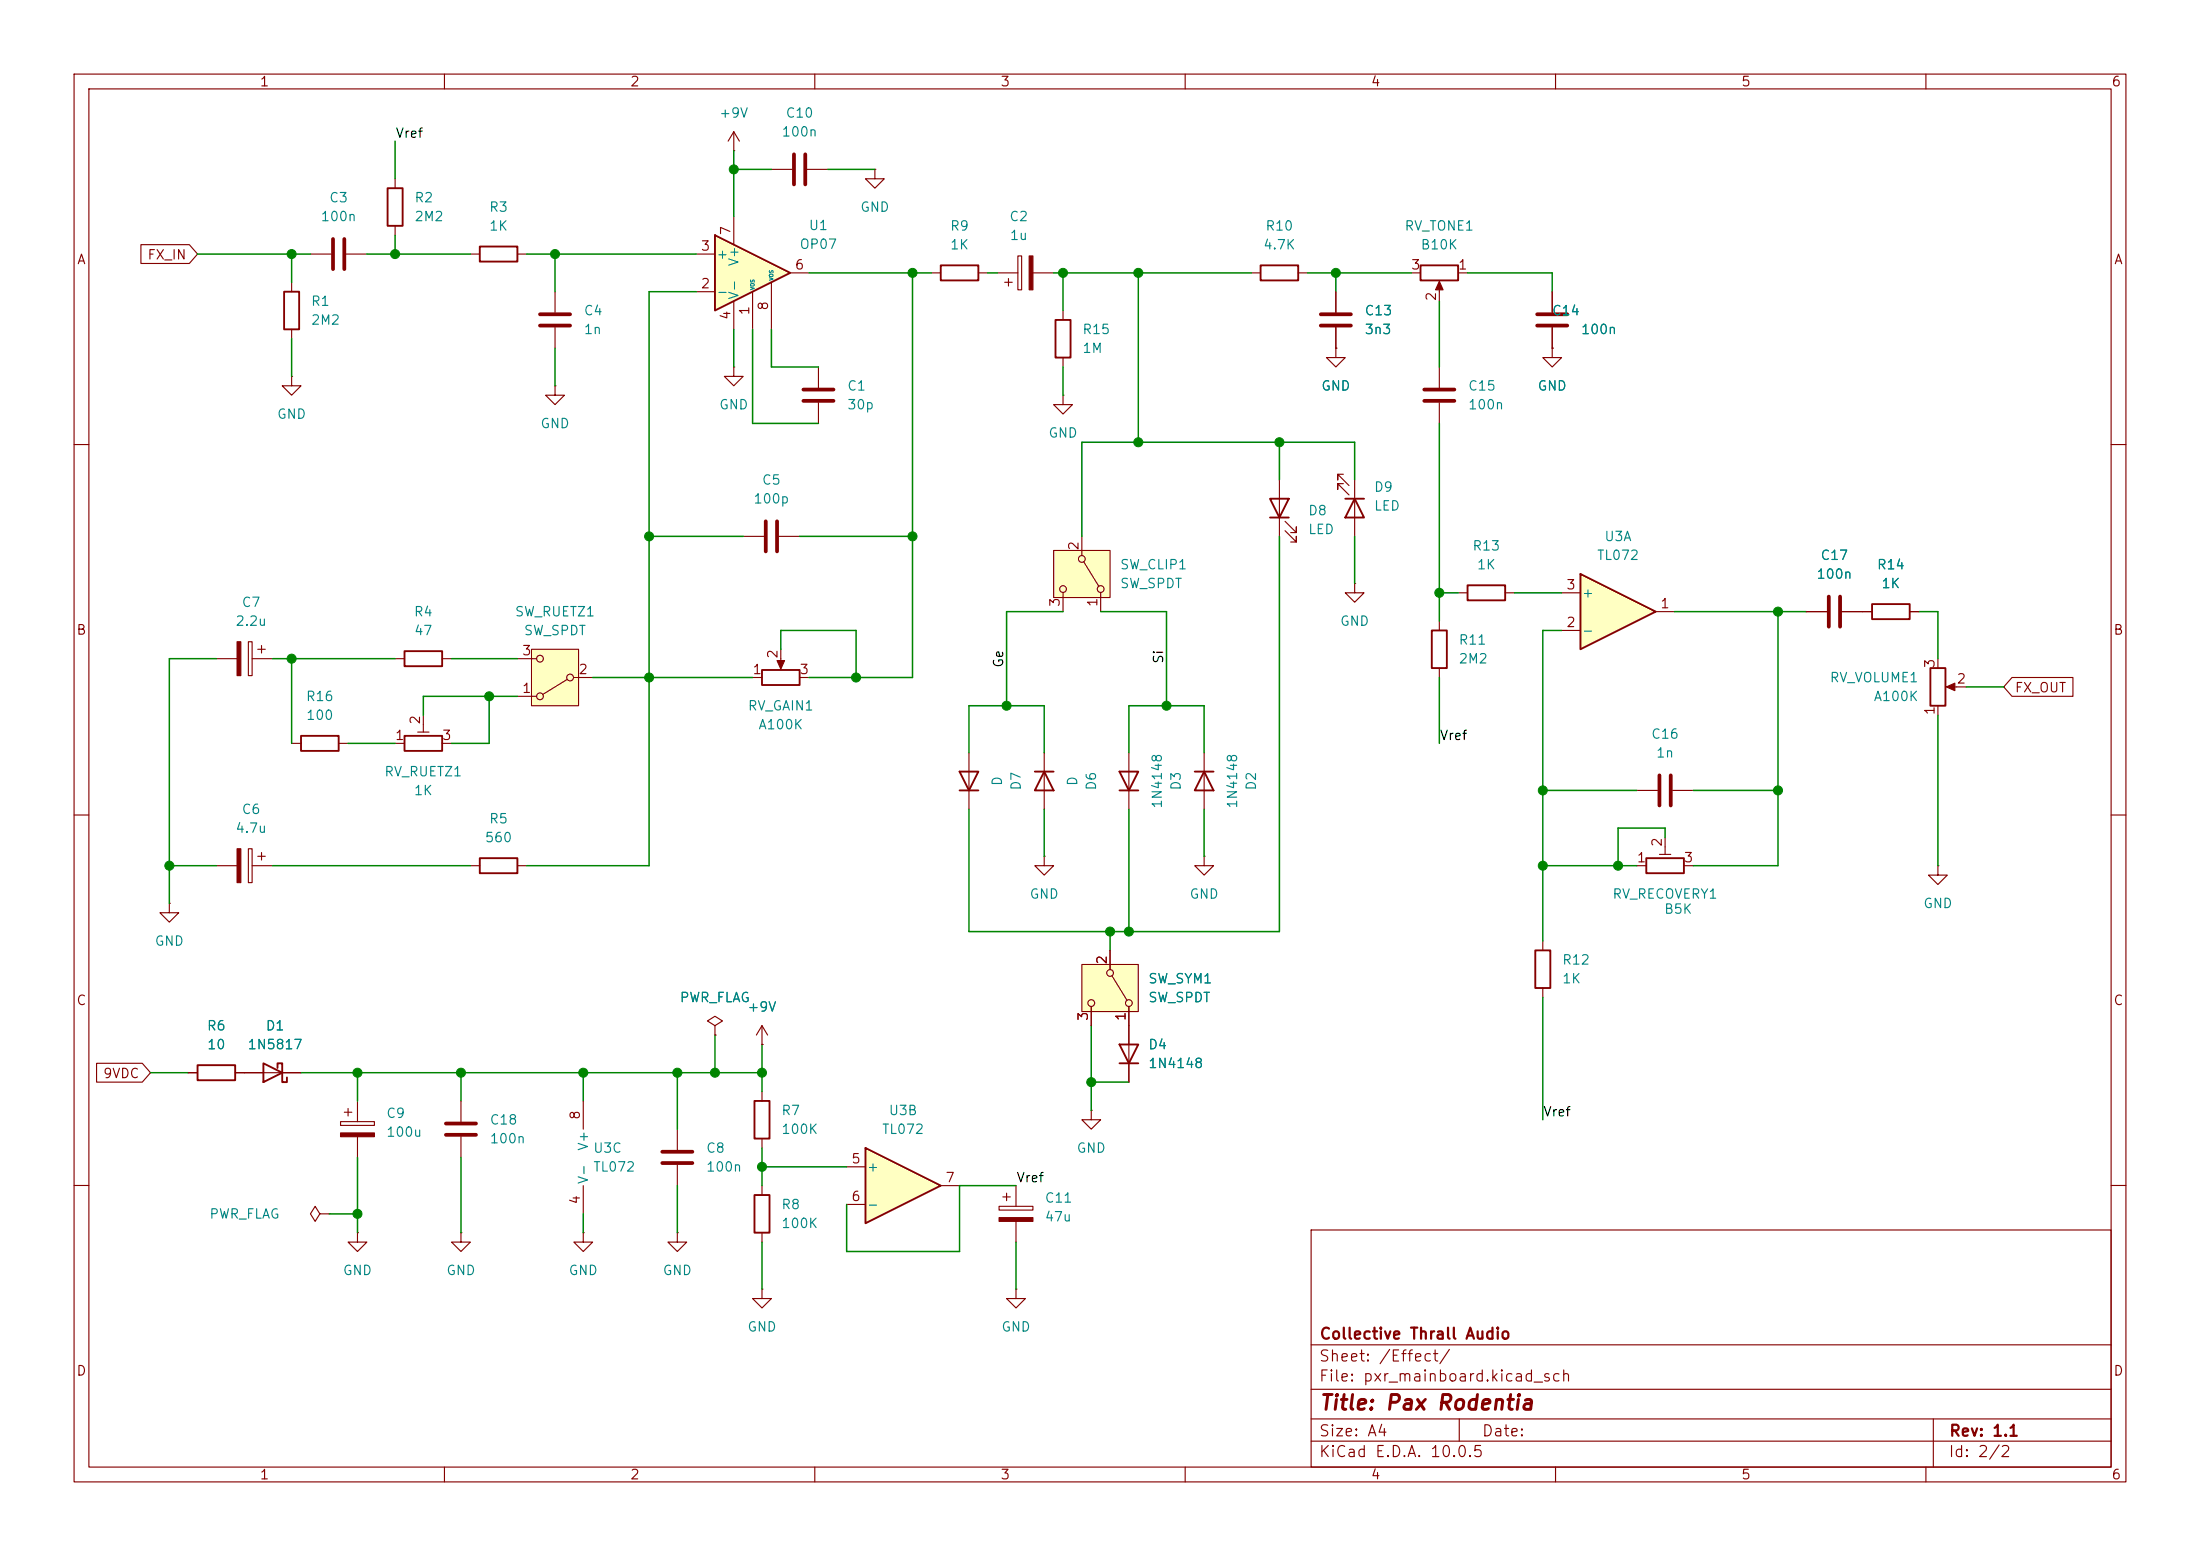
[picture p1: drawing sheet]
<svg xmlns="http://www.w3.org/2000/svg" width="297mm" height="210mm" viewBox="0 0 297 210" stroke-linecap="round" stroke-linejoin="round" font-family="sans-serif">
<g fill="none" stroke="#840000" stroke-width=".15">
<path d="M10 10h277v190h-277zM12 12h273v186h-273zM60 10v2M110 10v2M160 10v2M210 10v2M260 10v2M194.3 49.5v2.8M194.3 54.4v2.8M10 60h2M285 60h2M261.6 88.9v1.3"/>
<path d="M261.6 95.3v1.2M263.1 92.7h2.3M10 110h2M221 116.8h1.2M224 115.3h1.6M224.8 113v2.3M227.3 116.8h1.3M285 110h2M10 160h2M177 166h108v32h-108zM285 160h2M60 198v2"/>
<path d="M110 198v2M160 198v2M177 194.5h108M177 191.5h108M177 187.5h108M177 181.5h108M197 191.5v3M210 198v2M260 198v2M261 191.5v6.5"/>
</g>
<path d="M192.3 52.6h4M192.3 54.1h4" fill="none" stroke="#840000" stroke-width=".51"/>
<path d="M260.6 90.2h2v5.1h-2zM222.2 115.8h5.1v2.1h-5.1z" fill="none" stroke="#840000" stroke-width=".25"/>
<path d="M262.8 92.7l1.1-.5v1z" fill="#840000" stroke="#840000" stroke-width=".15"/>
<path d="M142.2 74.3h7.7v6.3h-7.7z" fill="#ffffc2"/>
<g fill="none" stroke="#840000" stroke-width=".15">
<path d="M142.2 74.3h7.7v6.3h-7.7zM146 72.4v2.5M146.3 75.8l2 3.3M143.5 80v2.6M148.6 80v2.6M243.8 82.6h2.8M248.7 82.6h4M257.8 82.6h1.3M221 106.7h2.8M225.8 106.7h2.8"/>
<circle cx="143.5" cy="79.5" r=".46"/>
<circle cx="146" cy="75.4" r=".46"/>
<circle cx="148.6" cy="79.5" r=".46"/>
</g>
<path d="M252.7 81.5h5.1v2.1h-5.1z" fill="none" stroke="#840000" stroke-width=".25"/>
<path d="M246.9 80.5v4.1M248.4 80.5v4.1M224 104.6v4.1M225.6 104.6v4.1" fill="none" stroke="#840000" stroke-width=".51"/>
<path d="M213.4 77.5l10.1 5.1-10.1 5z" fill="#ffffc2"/>
<path d="M170.2 35.8h5.1v2h-5.1zM142.5 43.2h2v5.1h-2zM171.4 67.3h2.6l-1.3 2.6zM171.4 69.9h2.6M213.4 77.5l10.1 5.1-10.1 5zM101.9 161.3h2v5.1h-2z" fill="none" stroke="#840000" stroke-width=".25"/>
<g fill="none" stroke="#840000" stroke-width=".15">
<path d="M168.9 36.8h1.3M175.3 36.8h1.2M143.5 53.3v1.3h1.3l-1.3 1.3-1.3-1.3h1.3M143.5 53.3h.1M143.5 41.9v1.3M143.5 48.3v1.2M172.7 64.8v7.6M173.5 71.6l1.5 1.6v-.8v.8h-.8M173.5 70.4l1.5 1.5v-.8v.8h-.8M210.8 85.1h2.6M210.8 80h2.6M223.5 82.6h2.6"/>
<path d="M96.5 138.4l1-.6-1-.6-1 .6 1 .6v1.3M96.5 139.7h.1M102.9 138.4v2.6M102.9 138.4l-.8 1.3M102.9 138.4l.7 1.3M78.7 148.6v3.8M102.9 141h.1M147.3 149.9v1.2h1.3l-1.3 1.3-1.3-1.3h1.3M147.3 149.9h.1M78.7 166.4v1.2h1.3l-1.3 1.3-1.2-1.3h1.2M78.7 166.4h.1M78.7 160v3.8"/>
<path d="M91.4 166.4v1.2h1.3l-1.3 1.3-1.2-1.3h1.2M91.4 166.4h.1M102.9 174v1.3h1.2l-1.2 1.2-1.3-1.2h1.3M102.9 174h.1M102.9 160v1.3M102.9 166.4v1.2M134.9 162.8h4.5v.5h-4.5zM135.4 161.5h1M135.9 161v1.1M137.2 174v1.3h1.2l-1.2 1.2-1.3-1.2h1.3M137.2 174h.1M137.2 160v2.8"/>
<path d="M137.2 164.8v2.8"/>
</g>
<path d="M134.9 164.3h4.5v.5h-4.5z" fill="#840000" stroke="#840000" stroke-width=".15"/>
<path d="M116.8 154.9l10.2 5.1-10.2 5.1z" fill="#ffffc2"/>
<path d="M52.3 25.4h2.1v5.1h-2.1zM64.8 33.3h5v2h-5zM127 35.8h5.1v2h-5.1zM40.6 99.3h5.1v2h-5.1zM54.6 99.3h5.1v2h-5.1zM54.6 87.9h5.1v2h-5.1zM64.8 115.8h5v2.1h-5zM101.9 148.6h2v5.1h-2zM116.8 154.9l10.2 5.1-10.2 5.1z" fill="none" stroke="#840000" stroke-width=".25"/>
<g fill="none" stroke="#840000" stroke-width=".15">
<path d="M41.9 34.3h2.8M46.7 34.3h2.8M53.3 24.1v1.3M53.3 30.5v1.3M63.5 34.3h1.3M69.8 34.3h1.3M74.9 39.4v2.8M125.7 36.8h1.3M132.1 36.8h1.2M134.6 36.8h2.8M135.6 38.1h1.1M136.1 37.6v1"/>
<path d="M137.4 34.5h.5v4.6h-.5zM139.4 36.8h2.8M74.9 52.1v1.2h1.3l-1.3 1.3-1.2-1.3h1.2M74.9 52.1h.1M74.9 44.2v2.8M29.2 88.9h2.8M33.5 86.6h.5v4.6h-.5zM34 88.9h2.8M34.8 87.6h1M35.3 87.1v1M53.3 88.9h1.3M56.4 98.8h1.5"/>
<path d="M57.1 96.5v2.3M59.7 88.9h1.3M39.4 100.3h1.2M45.7 100.3h1.3M53.3 100.3h1.3M59.7 100.3h1.3M63.5 116.8h1.3M69.8 116.8h1.3M91.4 152.4v2.8M91.4 157.2v2.8M102.9 147.3v1.3M102.9 153.7v1.2"/>
<path d="M114.3 157.5h2.5M114.3 162.6h2.5M127 160h2.5"/>
</g>
<path d="M45 32.3v4M46.5 32.3v4M72.9 43.9h4.1M72.9 42.4h4.1M89.4 157h4.1M89.4 155.4h4.1" fill="none" stroke="#840000" stroke-width=".51"/>
<g fill="#840000" stroke="#840000" stroke-width=".15">
<path d="M32 86.6h.5v4.6h-.5z"/>
<path d="M138.9 34.5h.5v4.6h-.5z"/>
</g>
<path d="M71.8 87.6h6.3v7.7h-6.3z" fill="#ffffc2"/>
<g fill="none" stroke="#840000" stroke-width=".15">
<path d="M39.4 38.1v1.3M39.4 50.8v1.3h1.2l-1.2 1.2-1.3-1.2h1.3M39.4 50.8h.1M39.4 44.5v1.2M69.8 94h2.6M69.8 88.9h2.6M71.8 87.6h6.3v7.7h-6.3zM76.6 91.7l-3.3 2M77.5 91.4h2.5M29.2 116.8h2.8M33.5 114.6h.5v4.5h-.5zM34 116.8h2.8"/>
<path d="M34.8 115.6h1M35.3 115.1v1M130.8 101.6v7.6M141 115.6v1.2h1.2l-1.2 1.3-1.3-1.3h1.3M141 115.6h.1M141 101.6v7.6M162.6 115.6v1.2h1.2l-1.2 1.3-1.3-1.3h1.3M162.6 115.6h.1M162.6 101.6v7.6M208.3 127v1.3M208.3 133.4v1.2M48.3 166.4v1.2h1.2l-1.2 1.3-1.3-1.3h1.3"/>
<path d="M48.3 166.4h.1M62.2 166.4v1.2h1.3l-1.3 1.3-1.2-1.3h1.2M62.2 166.4h.1"/>
<circle cx="72.9" cy="94" r=".46"/>
<circle cx="72.9" cy="88.9" r=".46"/>
<circle cx="77" cy="91.4" r=".46"/>
</g>
<path d="M38.4 39.4h2v5.1h-2zM129.5 104.1h2.6l-1.3 2.6zM129.5 106.7h2.6M139.7 104.1h2.5M141 104.1l1.2 2.6h-2.5zM161.3 104.1h2.5M162.6 104.1l1.2 2.6h-2.5zM207.3 128.3h2v5.1h-2z" fill="none" stroke="#840000" stroke-width=".25"/>
<path d="M32 114.6h.5v4.5h-.5z" fill="#840000" stroke="#840000" stroke-width=".15"/>
<path d="M146 130.2h7.7v6.3h-7.7z" fill="#ffffc2"/>
<g fill="none" stroke="#840000" stroke-width=".15">
<path d="M152.4 101.6v7.6M261.6 116.8v1.3h1.3l-1.3 1.3-1.3-1.3h1.3M261.6 116.8h.1M146 130.2h7.7v6.3h-7.7zM147.3 135.9v2.5M149.9 128.3v2.5M150.1 131.7l2 3.3M152.4 135.9v10.2M46 151.4h4.5v.5h-4.5zM46.5 150.1h1M47 149.6v1M48.3 148.6v2.8"/>
<path d="M48.3 153.4v2.8M62.2 148.6v2.8M62.2 153.4v2.8"/>
<circle cx="147.3" cy="135.4" r=".46"/>
<circle cx="149.9" cy="131.3" r=".46"/>
<circle cx="152.4" cy="135.4" r=".46"/>
</g>
<path d="M60.2 151.6h4.1M60.2 153.2h4.1" fill="none" stroke="#840000" stroke-width=".51"/>
<path d="M151.1 104.1h2.6l-1.3 2.6zM151.1 106.7h2.6M151.1 141h2.6l-1.3 2.5zM151.1 143.5h2.6" fill="none" stroke="#840000" stroke-width=".25"/>
<path d="M46 152.9h4.5v.5h-4.5z" fill="#840000" stroke="#840000" stroke-width=".15"/>
<path d="M96.5 31.8l10.2 5-10.2 5.1z" fill="#ffffc2"/>
<path d="M96.5 31.8l10.2 5-10.2 5.1zM191.8 35.8h5v2h-5zM181.6 67.3h2.5M182.9 67.3l1.2 2.6h-2.5zM198.1 79h5.1v2h-5.1zM102.9 90.4h5v2.1h-5zM193.3 85.1h2v5.1h-2zM26.7 143.8h5v2h-5zM35.6 143.5l2.5 1.3-2.5 1.3zM37.5 144.1v-.6h.6v2.6h.6v-.7" fill="none" stroke="#840000" stroke-width=".25"/>
<g fill="none" stroke="#840000" stroke-width=".15">
<path d="M99.1 17.8v2.5M99.1 17.8l-.8 1.3M99.1 17.8l.7 1.3M19 33h6.6l1.1 1.3-1.1 1.3h-6.6zM94 39.4h2.5M94 34.3h2.5M99.1 20.3h.1M99.1 29.2v3.8M101.6 39.4v5.1M104.1 38.1v6.4M104.1 22.9h2.8M106.7 36.8h2.5"/>
<path d="M109 22.9h2.8M118.1 22.9v1.2h1.3l-1.3 1.3-1.3-1.3h1.3M118.1 22.9h.1M180.3 39.4v2.8M190.5 36.8h1.3M194.3 38.4v2.2M196.8 36.8h1.3M209.5 39.4v2.8M99.1 49.5v1.3h1.2l-1.2 1.3-1.3-1.3h1.3M99.1 49.5h.1M99.1 40.6v3.9M110.5 49.5v2.8"/>
<path d="M110.5 54.4v2.8M180.3 47v1.3h1.3l-1.3 1.2-1.2-1.2h1.2M180.3 47h.1M180.3 44.2v2.8M209.5 47v1.3h1.3l-1.3 1.2-1.2-1.2h1.2M209.5 47h.1M209.5 44.2v2.8M100.3 72.4h2.8M105.2 72.4h2.7M181.4 64h-.8v.8v-.8l1.5 1.5M181.4 65.3h-.8v.7v-.7l1.5 1.5M182.9 78.7v1.3h1.2l-1.2 1.3-1.3-1.3h1.3"/>
<path d="M182.9 78.7h.1M182.9 64.8v7.6M101.6 91.4h1.3M105.4 87.6v2.3M107.9 91.4h1.3M194.3 83.8v1.3M194.3 90.2v1.2M196.8 80h1.3M203.2 80h1.3M243.8 82.6h2.8M248.7 82.6h4M257.8 82.6h1.3"/>
<path d="M271.6 91.4h8.2v2.6h-8.2l-1.1-1.3zM22.9 121.9v1.3h1.2l-1.2 1.3-1.3-1.3h1.3M22.9 121.9h.1M96.5 139.7h.1M147.3 135.9v2.5M149.9 128.3v2.5M152.4 135.9v5.1M13 143.5h6.2l1.1 1.3-1.1 1.3h-6.2zM25.4 144.8h1.3M31.7 144.8h8.9M102.9 141h.1M152.4 143.5v2.6"/>
<path d="M43.2 163.8l-.7-1-.6 1 .6 1 .7-1h1.2M44.4 163.8h.1"/>
</g>
<path d="M107.2 20.8v4.1M108.7 20.8v4.1M108.5 52.6h4M108.5 54.1h4M178.3 42.4h4.1M178.3 43.9h4.1M207.5 42.4h4.1M207.5 43.9h4.1M103.4 70.4v4M104.9 70.4v4" fill="none" stroke="#840000" stroke-width=".51"/>
<g fill="#840000" stroke="#840000" stroke-width=".15">
<path d="M104.9 89.2h1l-.5 1.1z"/>
<path d="M194.3 38l.5 1.1h-1z"/>
</g>
<g fill="none" stroke="#008400" stroke-width=".2">
<path d="M53.3 19.1v5M26.7 34.3h15.2M39.4 34.3v3.8M49.5 34.3h14M53.3 31.8v2.5M71.1 34.3h22.9M74.9 34.3v5.1M94 39.4h-6.4v77.4h-16.5M99.1 22.9h5M99.1 20.3v8.9M109.2 36.8h16.5M111.8 22.9h6.3"/>
<path d="M123.2 36.8v54.6h-14M133.3 36.8h1.3M142.2 36.8h26.7M143.5 36.8v5.1M153.7 36.8v22.9M176.5 36.8h14M180.3 36.8v2.6M198.1 36.8h11.4v2.6M39.4 45.7v5.1M74.9 47v5.1M99.1 44.5v5M101.6 44.5v12.7h8.9"/>
<path d="M104.1 44.5v5h6.4M143.5 49.5v3.8M172.7 59.7v5.1M194.3 40.6v8.9M194.3 57.2v26.6M87.6 72.4h12.7M107.9 72.4h15.3M172.7 72.4v53.3h-41.9v-16.5M182.9 64.8v-5.1h-36.9v12.7M182.9 72.4v6.3M29.2 88.9h-6.3v33M36.8 88.9h16.5"/>
<path d="M39.4 88.9v11.4M61 88.9h8.8M66 94v6.3h-5M69.8 94h-12.7v2.5M80 91.4h21.6M105.4 87.6v-2.5h10.2v6.3M143.5 82.6h-7.6v12.7M148.6 82.6h8.9v12.7M194.3 80h2.5M194.3 91.4v8.9M204.5 80h6.3M210.8 85.1h-2.5v41.9"/>
<path d="M226.1 82.6h17.7M240 82.6v34.2h-11.4M259.1 82.6h2.5v6.3M261.6 96.5v20.3M265.4 92.7h5.1M22.9 116.8h6.3M36.8 116.8h26.7M47 100.3h6.3M130.8 101.6v-6.3h10.2v6.3M141 109.2v6.4M152.4 101.6v-6.3h10.2v6.3M152.4 109.2v16.5"/>
<path d="M162.6 109.2v6.4M208.3 106.7h12.7M208.3 116.8h12.7M224.8 113v-1.2h-6.4v5M228.6 106.7h11.4M96.5 139.7v5.1M147.3 138.4v11.5M149.9 125.7v2.6M208.3 134.6v16.5M20.3 144.8h5.1M40.6 144.8h62.3M48.3 144.8v3.8"/>
<path d="M48.3 156.2v10.2M62.2 144.8v3.8M62.2 156.2v10.2M78.7 144.8v3.8M91.4 144.8v7.6M102.9 157.5h11.4M102.9 141v6.3M102.9 154.9v5.1M147.3 146.1h5.1M44.4 163.8h3.9M78.7 163.8v2.6M91.4 160v6.4"/>
<path d="M102.9 167.6v6.4M137.2 167.6v6.4M137.2 160h-7.7v8.9h-15.2v-6.3"/>
</g>
<g fill="#008400" stroke="#008400" stroke-width=".14">
<circle cx="153.7" cy="36.8" r=".61"/>
<circle cx="172.7" cy="59.7" r=".61"/>
<circle cx="153.7" cy="59.7" r=".61"/>
<circle cx="123.2" cy="36.8" r=".61"/>
<circle cx="143.5" cy="36.8" r=".61"/>
<circle cx="39.4" cy="88.9" r=".61"/>
<circle cx="22.9" cy="116.8" r=".61"/>
<circle cx="48.3" cy="163.8" r=".61"/>
<circle cx="66" cy="94" r=".61"/>
<circle cx="62.2" cy="144.8" r=".61"/>
<circle cx="48.3" cy="144.8" r=".61"/>
<circle cx="194.3" cy="80" r=".61"/>
<circle cx="208.3" cy="106.7" r=".61"/>
<circle cx="180.3" cy="36.8" r=".61"/>
<circle cx="123.2" cy="72.4" r=".61"/>
<circle cx="99.1" cy="22.9" r=".61"/>
<circle cx="87.6" cy="72.4" r=".61"/>
<circle cx="87.6" cy="91.4" r=".61"/>
<circle cx="115.6" cy="91.4" r=".61"/>
<circle cx="149.9" cy="125.7" r=".61"/>
<circle cx="157.5" cy="95.2" r=".61"/>
<circle cx="147.3" cy="146" r=".61"/>
<circle cx="152.4" cy="125.7" r=".61"/>
<circle cx="135.9" cy="95.2" r=".61"/>
<circle cx="39.4" cy="34.3" r=".61"/>
<circle cx="53.3" cy="34.3" r=".61"/>
<circle cx="74.9" cy="34.3" r=".61"/>
<circle cx="96.5" cy="144.8" r=".61"/>
<circle cx="78.7" cy="144.8" r=".61"/>
<circle cx="91.4" cy="144.8" r=".61"/>
<circle cx="102.9" cy="157.5" r=".61"/>
<circle cx="102.9" cy="144.8" r=".61"/>
<circle cx="208.3" cy="116.8" r=".61"/>
<circle cx="218.4" cy="116.8" r=".61"/>
<circle cx="240" cy="106.7" r=".61"/>
<circle cx="240" cy="82.5" r=".61"/>
</g>
<text font-size="2" fill="#840000" x="178" y="190.8">Title: Pax Rodentia</text>
<g font-size="1.5" fill="#840000">
<text x="178" y="184.1">Sheet: /Effect/</text>
<text x="178" y="181.1">Collective Thrall Audio</text>
<text x="178" y="186.8">File: pxr_mainboard.kicad_sch</text>
<text x="178" y="197">KiCad E.D.A. 10.0.5</text>
<text x="178" y="194.2">Size: A4</text>
<text x="200" y="194.2">Date:</text>
<text x="263" y="197">Id: 2/2</text>
<text x="263" y="194.2">Rev: 1.1</text>
</g>
<g font-size="1.3" fill="#840000">
<text x="35" y="12">1</text>
<text x="85" y="12">2</text>
<text x="135" y="12">3</text>
<text x="185" y="12">4</text>
<text x="235" y="12">5</text>
<text x="285" y="12">6</text>
<text x="10.3" y="36">A</text>
<text x="19.8" y="35.3">FX_IN</text>
<text x="94.5" y="34.2">3</text>
<text x="98.9" y="31.8" transform="rotate(-90 98.9 31.8)">7</text>
<text x="285.3" y="36">A</text>
<text x="94.5" y="39.2">2</text>
<text x="107.2" y="36.7">6</text>
<text x="190.4" y="36.7">3</text>
<text x="194.2" y="40.7" transform="rotate(-90 194.2 40.7)">2</text>
<text x="196.8" y="36.7">1</text>
<text x="98.9" y="43.3" transform="rotate(-90 98.9 43.3)">4</text>
<text x="101.5" y="42.6" transform="rotate(-90 101.5 42.6)">1</text>
<text x="104" y="42" transform="rotate(-90 104 42)">8</text>
<text x="145.9" y="74.4" transform="rotate(-90 145.9 74.4)">2</text>
<text x="143.4" y="82" transform="rotate(-90 143.4 82)">3</text>
<text x="148.5" y="82" transform="rotate(-90 148.5 82)">1</text>
<text x="211.4" y="79.9">3</text>
<text x="224.1" y="82.4">1</text>
<text x="10.2" y="86">B</text>
<text x="70.4" y="88.8">3</text>
<text x="105.3" y="89" transform="rotate(-90 105.3 89)">2</text>
<text x="211.4" y="85">2</text>
<text x="285.2" y="86">B</text>
<text x="70.4" y="93.8">1</text>
<text x="78" y="91.3">2</text>
<text x="101.5" y="91.3">1</text>
<text x="107.9" y="91.3">3</text>
<text x="261.5" y="90.3" transform="rotate(-90 261.5 90.3)">3</text>
<text x="264.1" y="92.6">2</text>
<text x="271.9" y="93.8">FX_OUT</text>
<text x="53.2" y="100.2">1</text>
<text x="57" y="97.9" transform="rotate(-90 57 97.9)">2</text>
<text x="59.6" y="100.2">3</text>
<text x="261.5" y="96.6" transform="rotate(-90 261.5 96.6)">1</text>
<text x="220.9" y="116.7">1</text>
<text x="224.7" y="114.4" transform="rotate(-90 224.7 114.4)">2</text>
<text x="227.2" y="116.7">3</text>
<text x="149.7" y="130.3" transform="rotate(-90 149.7 130.3)">2</text>
<text x="10.2" y="136">C</text>
<text x="147.2" y="137.9" transform="rotate(-90 147.2 137.9)">3</text>
<text x="152.3" y="137.9" transform="rotate(-90 152.3 137.9)">1</text>
<text x="285.2" y="136">C</text>
<text x="13.8" y="145.8">9VDC</text>
<text x="78.6" y="151.2" transform="rotate(-90 78.6 151.2)">8</text>
<text x="114.8" y="157.3">5</text>
<text x="127.5" y="159.9">7</text>
<text x="78.6" y="162.7" transform="rotate(-90 78.6 162.7)">4</text>
<text x="114.8" y="162.4">6</text>
<text x="10.2" y="186">D</text>
<text x="285.2" y="186">D</text>
<text x="35" y="200">1</text>
<text x="85" y="200">2</text>
<text x="135" y="200">3</text>
<text x="185" y="200">4</text>
<text x="235" y="200">5</text>
<text x="285" y="200">6</text>
</g>
<g font-size="1.3" fill="#008484">
<text x="97" y="16.2">+9V</text>
<text x="106" y="16.2">C10</text>
<text x="105.4" y="18.7">100n</text>
<text x="44.4" y="27.6">C3</text>
<text x="55.9" y="27.6">R2</text>
<text x="65.9" y="28.9">R3</text>
<text x="116" y="28.9">GND</text>
<text x="43.2" y="30.2">100n</text>
<text x="55.9" y="30.2">2M2</text>
<text x="65.9" y="31.4">1K</text>
<text x="96.6" y="35.3">+</text>
<text x="107.9" y="33.9">OP07</text>
<text x="109.1" y="31.4">U1</text>
<text x="128.2" y="31.4">R9</text>
<text x="128.2" y="34">1K</text>
<text x="136.2" y="30.2">C2</text>
<text x="136.2" y="32.7">1u</text>
<text x="170.4" y="34">4.7K</text>
<text x="170.7" y="31.4">R10</text>
<text x="189.5" y="31.4">RV_TONE1</text>
<text x="191.7" y="34">B10K</text>
<text x="41.9" y="41.6">R1</text>
<text x="96.6" y="40.3">-</text>
<text x="100" y="40.5" transform="rotate(-90 100 40.5)">V-</text>
<text x="100" y="36" transform="rotate(-90 100 36)">V+</text>
<text x="41.9" y="44.1">2M2</text>
<text x="78.7" y="42.9">C4</text>
<text x="78.7" y="45.4">1n</text>
<text x="146" y="45.4">R15</text>
<text x="146" y="48">1M</text>
<text x="184.1" y="42.9">C13</text>
<text x="184.1" y="45.4">3n3</text>
<text x="209.4" y="42.9">C14</text>
<text x="213.3" y="45.4">100n</text>
<text x="114.3" y="53">C1</text>
<text x="178.3" y="53">GND</text>
<text x="198.1" y="53">C15</text>
<text x="207.5" y="53">GND</text>
<text x="37.3" y="56.8">GND</text>
<text x="72.9" y="58.1">GND</text>
<text x="97" y="55.6">GND</text>
<text x="114.3" y="55.6">30p</text>
<text x="141.4" y="59.4">GND</text>
<text x="198.1" y="55.6">100n</text>
<text x="102.8" y="65.7">C5</text>
<text x="101.6" y="68.3">100p</text>
<text x="176.5" y="69.9">D8</text>
<text x="185.4" y="66.7">D9</text>
<text x="185.4" y="69.2">LED</text>
<text x="151.1" y="77.2">SW_CLIP1</text>
<text x="176.5" y="72.4">LED</text>
<text x="198.7" y="74.6">R13</text>
<text x="199.3" y="77.2">1K</text>
<text x="215.5" y="75.9">TL072</text>
<text x="216.5" y="73.4">U3A</text>
<text x="245.7" y="75.9">C17</text>
<text x="253.3" y="77.2">R14</text>
<text x="32.5" y="82.2">C7</text>
<text x="55.8" y="83.5">R4</text>
<text x="69.4" y="83.5">SW_RUETZ1</text>
<text x="151.1" y="79.7">SW_SPDT</text>
<text x="213.5" y="81">+</text>
<text x="245.1" y="78.4">100n</text>
<text x="253.9" y="79.7">1K</text>
<text x="31.7" y="84.8">2.2u</text>
<text x="55.8" y="86.1">47</text>
<text x="70.6" y="86.1">SW_SPDT</text>
<text x="180.8" y="84.8">GND</text>
<text x="196.8" y="87.3">R11</text>
<text x="196.8" y="89.9">2M2</text>
<text x="213.5" y="86.1">-</text>
<text x="41.2" y="94.9">R16</text>
<text x="246.9" y="92.4">RV_VOLUME1</text>
<text x="252.9" y="94.9">A100K</text>
<text x="41.2" y="97.5">100</text>
<text x="100.9" y="96.2">RV_GAIN1</text>
<text x="102.3" y="98.8">A100K</text>
<text x="222.8" y="100">C16</text>
<text x="51.8" y="105.1">RV_RUETZ1</text>
<text x="55.8" y="107.6">1K</text>
<text x="135.6" y="106.2" transform="rotate(-90 135.6 106.2)">D</text>
<text x="138.1" y="106.8" transform="rotate(-90 138.1 106.8)">D7</text>
<text x="145.7" y="106.2" transform="rotate(-90 145.7 106.2)">D</text>
<text x="148.3" y="106.8" transform="rotate(-90 148.3 106.8)">D6</text>
<text x="159.7" y="106.8" transform="rotate(-90 159.7 106.8)">D3</text>
<text x="169.9" y="106.8" transform="rotate(-90 169.9 106.8)">D2</text>
<text x="223.5" y="102.6">1n</text>
<text x="31.7" y="112.7">4.7u</text>
<text x="32.5" y="110.2">C6</text>
<text x="65.4" y="114">560</text>
<text x="65.9" y="111.5">R5</text>
<text x="157.2" y="109.2" transform="rotate(-90 157.2 109.2)">1N4148</text>
<text x="167.3" y="109.2" transform="rotate(-90 167.3 109.2)">1N4148</text>
<text x="138.9" y="121.6">GND</text>
<text x="160.5" y="121.6">GND</text>
<text x="217.6" y="121.6">RV_RECOVERY1</text>
<text x="224.6" y="123.6">B5K</text>
<text x="259.6" y="122.9">GND</text>
<text x="20.8" y="128">GND</text>
<text x="210.8" y="130.5">R12</text>
<text x="91.7" y="135.6">PWR_FLAG</text>
<text x="100.8" y="136.9">+9V</text>
<text x="154.9" y="133">SW_SYM1</text>
<text x="154.9" y="135.6">SW_SPDT</text>
<text x="210.8" y="133">1K</text>
<text x="27.8" y="139.4">R6</text>
<text x="27.9" y="141.9">10</text>
<text x="33.3" y="141.9">1N5817</text>
<text x="35.8" y="139.4">D1</text>
<text x="154.9" y="141.9">D4</text>
<text x="154.9" y="144.5">1N4148</text>
<text x="52.1" y="151.2">C9</text>
<text x="52.1" y="153.7">100u</text>
<text x="66" y="152.1">C18</text>
<text x="66" y="154.6">100n</text>
<text x="79.7" y="155.4" transform="rotate(-90 79.7 155.4)">V+</text>
<text x="80" y="155.9">U3C</text>
<text x="95.2" y="155.9">C8</text>
<text x="105.4" y="150.8">R7</text>
<text x="105.4" y="153.4">100K</text>
<text x="119" y="153.4">TL072</text>
<text x="119.9" y="150.8">U3B</text>
<text x="145.3" y="155.9">GND</text>
<text x="79.7" y="159.9" transform="rotate(-90 79.7 159.9)">V-</text>
<text x="80" y="158.4">TL072</text>
<text x="95.2" y="158.4">100n</text>
<text x="116.9" y="158.4">+</text>
<text x="28.2" y="164.8">PWR_FLAG</text>
<text x="105.4" y="163.5">R8</text>
<text x="105.4" y="166.1">100K</text>
<text x="116.9" y="163.5">-</text>
<text x="141" y="162.6">C11</text>
<text x="141" y="165.2">47u</text>
<text x="46.2" y="172.4">GND</text>
<text x="60.2" y="172.4">GND</text>
<text x="76.7" y="172.4">GND</text>
<text x="89.4" y="172.4">GND</text>
<text x="100.8" y="180">GND</text>
<text x="135.1" y="180">GND</text>
</g>
<g font-size="1.3">
<text x="53.3" y="18.9">Vref</text>
<text x="157.4" y="89.7" transform="rotate(-90 157.4 89.7)">Si</text>
<text x="135.8" y="90.2" transform="rotate(-90 135.8 90.2)">Ge</text>
<text x="194.3" y="100.2">Vref</text>
<text x="208.3" y="151">Vref</text>
<text x="137.1" y="159.9">Vref</text>
</g>
<g font-size=".5" fill="#008484">
<text x="102" y="39.2" transform="rotate(-90 102 39.2)">VOS</text>
<text x="104.5" y="37.9" transform="rotate(-90 104.5 37.9)">VOS</text>
</g>
</svg>
